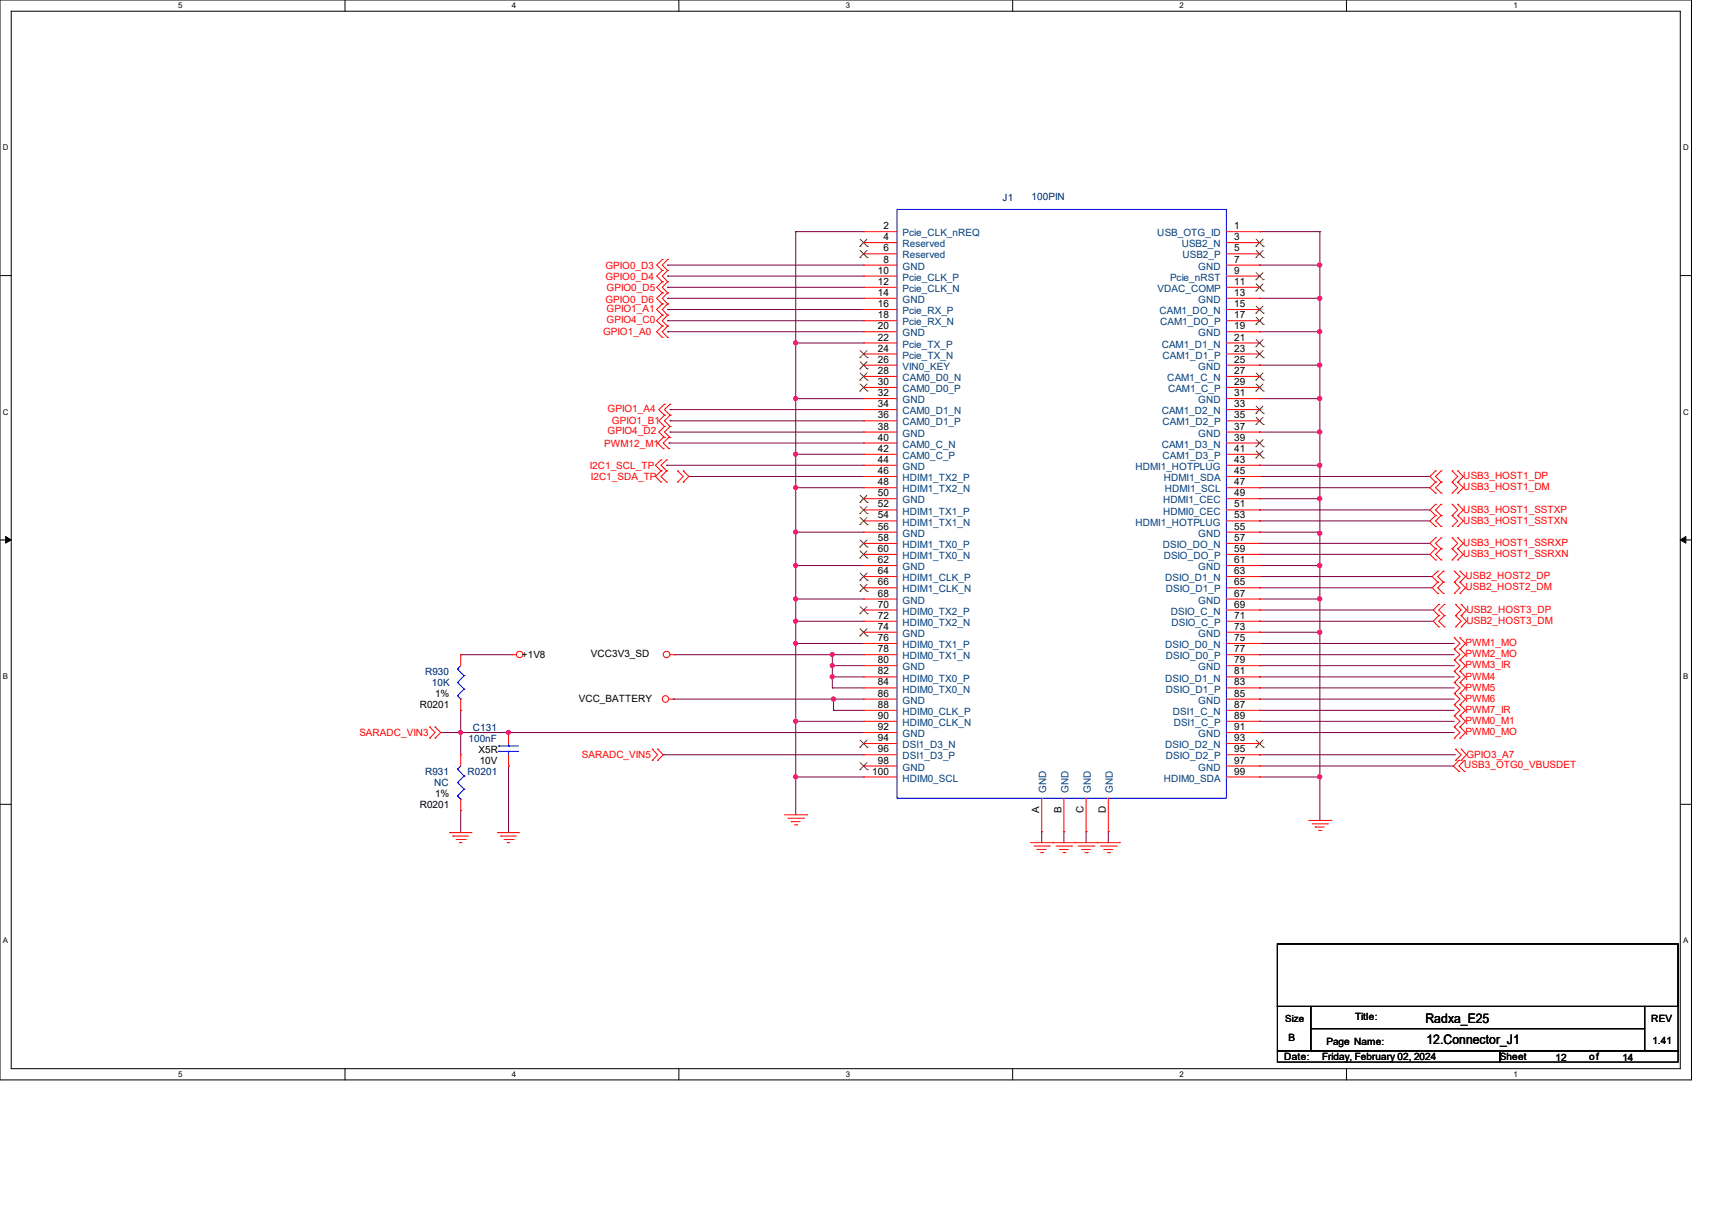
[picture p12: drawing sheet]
<svg xmlns="http://www.w3.org/2000/svg" width="297mm" height="210mm" viewBox="0 0 297 210" stroke-linecap="round" stroke-linejoin="round" font-family="sans-serif">
<path d="M0 0h293.5v187.3h-293.5zM1.9 1.9h289.6v183.4h-289.6z" fill="none" stroke="#000" stroke-width=".17"/>
<g fill="#fff">
<path d="M30.9 .2h.8v1.5h-.8z"/>
<path d="M30.9 185.5h.8v1.6h-.8z"/>
</g>
<path d="M59.9 0v1.9M59.9 185.3v2" fill="none" stroke="#000" stroke-width=".17"/>
<g fill="#fff">
<path d="M88.8 .2h.8v1.5h-.8z"/>
<path d="M88.8 185.5h.8v1.6h-.8z"/>
</g>
<path d="M117.8 0v1.9M117.8 185.3v2" fill="none" stroke="#000" stroke-width=".17"/>
<g fill="#fff">
<path d="M146.7 .2h.8v1.5h-.8z"/>
<path d="M146.7 185.5h.8v1.6h-.8z"/>
</g>
<path d="M175.7 0v1.9M175.7 185.3v2" fill="none" stroke="#000" stroke-width=".17"/>
<g fill="#fff">
<path d="M204.6 .2h.8v1.5h-.8z"/>
<path d="M204.6 185.5h.8v1.6h-.8z"/>
</g>
<path d="M233.6 0v1.9M233.6 185.3v2" fill="none" stroke="#000" stroke-width=".17"/>
<g fill="#fff">
<path d="M262.6 .2h.7v1.5h-.7z"/>
<path d="M262.6 185.5h.7v1.6h-.7z"/>
<path d="M.5 24.8h1v1.6h-1z"/>
<path d="M292 24.8h1v1.6h-1z"/>
<path d="M.5 70.7h1v1.5h-1z"/>
<path d="M292 70.7h1v1.5h-1z"/>
</g>
<path d="M0 47.8h1.9M291.5 47.8h2" fill="none" stroke="#000" stroke-width=".17"/>
<g fill="#fff">
<path d="M.5 116.5h.9v1.6h-.9z"/>
<path d="M292 116.5h.9v1.6h-.9z"/>
</g>
<path d="M0 93.6h1.9M291.5 93.6h2" fill="none" stroke="#000" stroke-width=".17"/>
<path d="M1 93l.9 .6-.9 .6zM291.5 93.6l1-.6v1.2z" fill="#000" stroke="#000" stroke-width=".17"/>
<g fill="#fff">
<path d="M.5 162.4h.9v1.5h-.9z"/>
<path d="M292 162.4h.9v1.5h-.9z"/>
</g>
<path d="M0 139.5h1.9M291.5 139.5h2M221.6 163.7h69.5v10.8h-69.5zM221.6 174.5h5.8v7.7h-5.8zM227.4 174.5h57.9v3.9h-57.9zM227.4 178.4h57.9v3.8h-57.9zM285.3 174.5h5.8v7.7h-5.8zM221.6 182.2h38.6v2h-38.6zM260.2 182.2h30.9v2h-30.9z" fill="none" stroke="#000" stroke-width=".17"/>
<g fill="none" stroke="#7f003f" stroke-width=".17">
<path d="M115.8 47.9h.1M115.8 49.8h.1M115.8 57.5h.1M115.8 55.6h.1M115.8 53.7h.1M115.8 51.7h.1M115.8 46h.1M115.8 47.9h34M115.8 49.8h34M115.8 46h34M115.8 51.7h34M115.8 57.5h34"/>
<path d="M115.8 55.6h34M115.8 53.7h34M138 59.5h.1M138 40.2h.1M138 59.5h11.8M138 40.2h11.8M138 40.2v101.1M218.5 40.2h.1M218.5 46h.1M218.5 51.7h.1M218.5 57.5h.1M218.5 40.2h10.5"/>
<path d="M218.5 46h10.5M218.5 51.7h10.5M218.5 57.5h10.5M229 40.2h.1M229 46h.1M229 51.7h.1M229 57.5h.1M229 40.2v102.1M116 76.8h.1M116 76.8h33.8M116.2 73h.1M116.2 74.9h.1"/>
<path d="M116.2 71h.1M116.2 74.9h33.6M116.2 73h33.6M116.2 71h33.6M138 69.1h.1M138 78.8h.1M138 69.1h11.8M138 78.8h11.8M218.5 63.3h.1M218.5 69.1h.1M218.5 74.9h.1M218.5 69.1h10.5"/>
<path d="M218.5 63.3h10.5M218.5 74.9h10.5M229 63.3h.1M229 69.1h.1M229 74.9h.1M115.7 80.7h.1M115.7 80.7h34.1M119.5 82.6h.1M119.5 82.6h30.3M138 98.1h.1M138 84.6h.1M138 92.3h.1"/>
<path d="M138 84.6h11.8M138 98.1h11.8M138 92.3h11.8M218.5 82.6h.1M218.5 84.6h.1M218.5 88.4h.1M218.5 90.3h.1M218.5 94.2h.1M218.5 96.1h.1M218.5 100h.1M218.5 80.7h.1M218.5 86.5h.1"/>
<path d="M218.5 92.3h.1M218.5 98.1h.1M218.5 82.6h29.6M218.5 84.6h29.6M218.5 88.4h29.6M218.5 90.3h29.6M218.5 94.2h29.6M218.5 96.1h29.6M218.5 100h30M218.5 98.1h10.5M218.5 80.7h10.5M218.5 86.5h10.5"/>
<path d="M218.5 92.3h10.7M229 80.7h.1M229 86.5h.1M229 92.5h.1M229 98.1h.1M229.2 92.3h.1M229.2 92.3v.2h-.2M79.9 113.5h.1M79.9 113.5h8.9M117 113.5h.1M117 113.5h32.8M138 103.9h.1"/>
<path d="M138 107.7h.1M138 111.6h.1M138 107.7h11.8M138 111.6h11.8M138 103.9h11.8M144.4 119.3h.1M144.4 113.5h.1M144.4 115.4h.1M144.4 117.4h.1M144.4 115.4h5.4M144.4 117.4h5.4M144.4 119.3h5.4"/>
<path d="M144.4 113.5v5.8M218.5 105.8h.1M218.5 107.7h.1M218.5 101.9h.1M218.5 111.6h.1M218.5 113.5h.1M218.5 115.4h.1M218.5 117.4h.1M218.5 119.3h.1M218.5 103.9h.1M218.5 109.6h.1M218.5 105.8h30.2"/>
<path d="M218.5 107.7h30.2M218.5 101.9h30M218.5 111.6h33.8M218.5 113.5h33.8M218.5 115.4h33.8M218.5 117.4h33.8M218.5 119.3h33.8M218.5 103.9h10.5M218.5 109.6h10.5M229 103.9h.1M229 109.6h.1M76.5 127h.1"/>
<path d="M76.5 127h73.3M79.9 123.2h.1M79.9 127h.1M79.9 123.2v7.7M88.2 127h.1M88.2 132.8h.1M88.2 132.8v11.6M115.1 130.9h.1M115.1 130.9h34.7M116.8 121.2h.1M116.8 121.2h33M138 134.7h.1"/>
<path d="M138 125.1h.1M138 125.1h11.8M138 134.7h11.8M144.6 123.2h.1M144.6 121.2h.1M144.6 123.2h5.2M144.6 121.2v2M218.5 121.2h.1M218.5 130.9h.1M218.5 125.1h.1M218.5 134.7h.1M218.5 132.8h.1"/>
<path d="M218.5 127h.1M218.5 123.2h.1M218.5 121.2h33.8M218.5 130.9h34M218.5 125.1h33.8M218.5 134.7h10.5M218.5 132.8h33.6M218.5 123.2h33.8M218.5 127h33.8M229 134.7h.1M79.9 140.5h.1M79.9 140.5v3.9"/>
<path d="M180.7 144.2h.1M180.7 144.2v1.9M184.6 144.2h.1M184.6 144.2v1.9M188.4 144.2h.1M188.4 144.2v1.9M192.3 144.2h.1M192.3 144.2v1.9"/>
</g>
<g fill="#f0f" stroke="#f0f" stroke-width=".17">
<circle cx="138" cy="59.5" r=".36"/>
<circle cx="138" cy="103.9" r=".36"/>
<circle cx="138" cy="69.1" r=".36"/>
<circle cx="138" cy="78.8" r=".36"/>
<circle cx="138" cy="84.6" r=".36"/>
<circle cx="138" cy="107.7" r=".36"/>
<circle cx="228.9" cy="46" r=".37"/>
<circle cx="228.9" cy="51.7" r=".37"/>
<circle cx="228.9" cy="57.5" r=".37"/>
<circle cx="228.9" cy="63.3" r=".37"/>
<circle cx="228.9" cy="69.1" r=".37"/>
<circle cx="228.9" cy="74.9" r=".37"/>
<circle cx="228.9" cy="80.7" r=".37"/>
<circle cx="228.9" cy="86.5" r=".37"/>
<circle cx="228.9" cy="98.1" r=".37"/>
<circle cx="228.9" cy="92.5" r=".37"/>
<circle cx="228.9" cy="103.9" r=".37"/>
<circle cx="228.9" cy="134.7" r=".37"/>
<circle cx="138" cy="98.1" r=".36"/>
<circle cx="138" cy="92.3" r=".36"/>
<circle cx="138" cy="111.6" r=".36"/>
<circle cx="144.4" cy="113.5" r=".36"/>
<circle cx="144.4" cy="115.4" r=".36"/>
<circle cx="144.4" cy="117.4" r=".36"/>
<circle cx="138" cy="134.7" r=".36"/>
<circle cx="228.9" cy="109.6" r=".37"/>
<circle cx="144.6" cy="121.2" r=".36"/>
<circle cx="79.9" cy="127" r=".36"/>
<circle cx="138" cy="125.1" r=".36"/>
<circle cx="88.2" cy="127" r=".36"/>
</g>
<g fill="none" stroke="#f00" stroke-width=".17">
<path d="M114.9 46.9h.1M114.9 48.9h.1M114.9 50.8h.1M114.9 52.7h.1M114.9 56.6h.1M114.9 58.5h.1M114.9 54.7h.1M114.9 45h.1M114.9 46.9l-1 1 1 1M114.9 48.9l-1 .9 1 1M114.9 50.8l-1 .9 1 1M114.9 56.6l-1 .9 1 1"/>
<path d="M114.9 52.7l-1 1 1 1M114.9 45l-1 1 1 .9M114.9 54.7l-1 .9 1 1M115.8 46.9h.1M115.8 48.9h.1M115.8 50.8h.1M115.8 52.7h.1M115.8 56.6h.1M115.8 58.5h.1M115.8 54.7h.1M115.8 45h.1M115.8 46.9l-.9 1 .9 1"/>
<path d="M115.8 48.9l-.9 .9 .9 1M115.8 50.8l-.9 .9 .9 1M115.8 56.6l-.9 .9 .9 1M115.8 52.7l-.9 1 .9 1M115.8 45l-.9 1 .9 .9M115.8 54.7l-.9 .9 .9 1M149.8 42.1h.1M149.8 44h.1M149.8 46h.1M149.8 47.9h.1M149.8 49.8h.1M149.8 51.7h.1"/>
<path d="M149.8 53.7h.1M149.8 55.6h.1M149.8 57.5h.1M149.8 59.5h.1M149.8 40.2h.1M149.8 42.1h5.8M149.8 40.2h5.8M149.8 44h5.8M149.8 46h5.8M149.8 47.9h5.8M149.8 49.8h5.8M149.8 51.7h5.8"/>
<path d="M149.8 53.7h5.8M149.8 55.6h5.8M149.8 57.5h5.8M149.8 59.5h5.8M212.8 42.1h5.7M212.8 40.2h5.7M212.8 44h5.7M212.8 46h5.7M212.8 47.9h5.7M212.8 49.8h5.7M212.8 51.7h5.7M212.8 53.7h5.7"/>
<path d="M212.8 55.6h5.7M212.8 57.5h5.7M212.8 59.5h5.7M218.5 40.2h.1M218.5 42.1h.1M218.5 44h.1M218.5 46h.1M218.5 47.9h.1M218.5 49.8h.1M218.5 51.7h.1M218.5 53.7h.1M218.5 57.5h.1"/>
<path d="M218.5 59.5h.1M218.5 55.6h.1M114.7 79.8h.1M114.7 79.8l-1 .9 1 1M115.1 77.8h.1M115.1 75.9h.1M115.1 75.9l-1 .9 1 1M115.3 72h.1M115.3 74h.1M115.3 70.1h.1M115.3 75.9h.1M115.3 72l-1 1 1 1"/>
<path d="M115.3 70.1l-1 .9 1 1M115.3 74l-1 .9 1 1M115.7 79.8h.1M115.7 79.8l-1 .9 1 1M116 77.8h.1M116 75.9h.1M116 75.9l-.9 .9 .9 1M116.2 72h.1M116.2 74h.1M116.2 70.1h.1M116.2 75.9h.1M116.2 72l-.9 1 .9 1"/>
<path d="M116.2 70.1l-.9 .9 .9 1M116.2 74l-.9 .9 .9 1M149.8 61.4h.1M149.8 63.3h.1M149.8 65.3h.1M149.8 67.2h.1M149.8 69.1h.1M149.8 71h.1M149.8 73h.1M149.8 74.9h.1M149.8 76.8h.1M149.8 78.8h.1"/>
<path d="M149.8 61.4h5.8M149.8 63.3h5.8M149.8 65.3h5.8M149.8 67.2h5.8M149.8 69.1h5.8M149.8 71h5.8M149.8 73h5.8M149.8 74.9h5.8M149.8 76.8h5.8M149.8 78.8h5.8M212.8 61.4h5.7M212.8 63.3h5.7"/>
<path d="M212.8 65.3h5.7M212.8 67.2h5.7M212.8 69.1h5.7M212.8 71h5.7M212.8 73h5.7M212.8 74.9h5.7M212.8 76.8h5.7M212.8 78.8h5.7M218.5 61.4h.1M218.5 63.3h.1M218.5 65.3h.1M218.5 67.2h.1"/>
<path d="M218.5 69.1h.1M218.5 71h.1M218.5 73h.1M218.5 74.9h.1M218.5 76.8h.1M218.5 78.8h.1M114.7 81.7h.1M114.7 83.6h.1M114.7 81.7l-1 .9 1 1M115.7 81.7h.1M115.7 83.6h.1M115.7 81.7l-1 .9 1 1"/>
<path d="M117.6 83.6h.1M117.6 81.7h.1M117.6 81.7l.9 .9-.9 1M118.5 81.7h.1M118.5 83.6h.1M118.5 81.7l1 .9-1 1M149.8 80.7h.1M149.8 82.6h.1M149.8 84.6h.1M149.8 86.5h.1M149.8 88.4h.1M149.8 90.3h.1"/>
<path d="M149.8 92.3h.1M149.8 94.2h.1M149.8 96.1h.1M149.8 98.1h.1M149.8 100h.1M149.8 80.7h5.8M149.8 82.6h5.8M149.8 84.6h5.8M149.8 86.5h5.8M149.8 88.4h5.8M149.8 90.3h5.8M149.8 92.3h5.8"/>
<path d="M149.8 94.2h5.8M149.8 96.1h5.8M149.8 98.1h5.8M149.8 100h5.8M212.8 80.7h5.7M212.8 82.6h5.7M212.8 84.6h5.7M212.8 86.5h5.7M212.8 88.4h5.7M212.8 90.3h5.7M212.8 92.3h5.7M212.8 94.2h5.7"/>
<path d="M212.8 96.1h5.7M212.8 98.1h5.7M212.8 100h5.7M218.5 80.7h.1M218.5 82.6h.1M218.5 84.6h.1M218.5 86.5h.1M218.5 88.4h.1M218.5 90.3h.1M218.5 92.3h.1M218.5 94.2h.1M218.5 96.1h.1"/>
<path d="M218.5 98.1h.1M218.5 100h.1M249 81.7h.1M249 83.6h.1M249 85.5h.1M249 87.5h.1M249 89.4h.1M249 91.3h.1M249 93.3h.1M249 95.2h.1M249 97.1h.1M249 81.7l-.9 .9 .9 1"/>
<path d="M249 87.5l-.9 .9 .9 1M249 83.6l-.9 1 .9 .9M249 93.3l-.9 .9 .9 1M249 89.4l-.9 .9 .9 1M249 95.2l-.9 .9 .9 1M249.4 99.1h.1M249.4 99.1l-.9 .9 .9 1M250 83.6h.1M250 81.7h.1M250 85.5h.1M250 89.4h.1M250 87.5h.1"/>
<path d="M250 91.3h.1M250 95.2h.1M250 93.3h.1M250 97.1h.1M250 81.7l-1 .9 1 1M250 83.6l-1 1 1 .9M250 87.5l-1 .9 1 1M250 89.4l-1 .9 1 1M250 93.3l-1 .9 1 1M250 95.2l-1 .9 1 1M250.4 99.1h.1M250.4 99.1l-1 .9 1 1"/>
<path d="M251.9 83.6h.1M251.9 81.7h.1M251.9 85.5h.1M251.9 89.4h.1M251.9 87.5h.1M251.9 91.3h.1M251.9 95.2h.1M251.9 93.3h.1M251.9 97.1h.1M251.9 81.7l1 .9-1 1M251.9 83.6l1 1-1 .9M251.9 87.5l1 .9-1 1"/>
<path d="M251.9 89.4l1 .9-1 1M251.9 93.3l1 .9-1 1M251.9 95.2l1 .9-1 1M252.3 99.1h.1M252.3 99.1l1 .9-1 1M252.9 83.6h.1M252.9 81.7h.1M252.9 85.5h.1M252.9 89.4h.1M252.9 87.5h.1M252.9 91.3h.1M252.9 95.2h.1"/>
<path d="M252.9 93.3h.1M252.9 97.1h.1M252.9 81.7l1 .9-1 1M252.9 83.6l1 1-1 .9M252.9 93.3l1 .9-1 1M252.9 87.5l1 .9-1 1M252.9 95.2l1 .9-1 1M252.9 89.4l1 .9-1 1M253.3 99.1h.1M253.3 99.1l1 .9-1 1M79.9 113.5h.1M79.9 113.5v1.9"/>
<path d="M88.8 113.5h.1M88.8 113.5h.8M116.2 113.5h.8M117 113.5h.1M149.8 101.9h.1M149.8 103.9h.1M149.8 105.8h.1M149.8 107.7h.1M149.8 109.6h.1M149.8 111.6h.1M149.8 113.5h.1M149.8 115.4h.1"/>
<path d="M149.8 117.4h.1M149.8 119.3h.1M149.8 113.5h5.8M149.8 101.9h5.8M149.8 103.9h5.8M149.8 105.8h5.8M149.8 107.7h5.8M149.8 109.6h5.8M149.8 111.6h5.8M149.8 115.4h5.8M149.8 117.4h5.8M149.8 119.3h5.8"/>
<path d="M212.8 113.5h5.7M212.8 101.9h5.7M212.8 103.9h5.7M212.8 105.8h5.7M212.8 107.7h5.7M212.8 109.6h5.7M212.8 111.6h5.7M212.8 115.4h5.7M212.8 117.4h5.7M212.8 119.3h5.7M218.5 101.9h.1M218.5 103.9h.1"/>
<path d="M218.5 105.8h.1M218.5 107.7h.1M218.5 109.6h.1M218.5 111.6h.1M218.5 113.5h.1M218.5 115.4h.1M218.5 117.4h.1M218.5 119.3h.1M249.4 101h.1M249.4 102.9h.1M249.4 101l-.9 .9 .9 1M249.6 104.8h.1"/>
<path d="M249.6 106.8h.1M249.6 108.7h.1M249.6 104.8l-.9 1 .9 1M249.6 106.8l-.9 .9 .9 1M250.4 101h.1M250.4 102.9h.1M250.4 101l-1 .9 1 1M250.6 106.8h.1M250.6 104.8h.1M250.6 108.7h.1M250.6 104.8l-1 1 1 1M250.6 106.8l-1 .9 1 1"/>
<path d="M252.3 101h.1M252.3 102.9h.1M252.3 118.4h.1M252.3 116.4h.1M252.3 114.5h.1M252.3 112.6h.1M252.3 110.6h.1M252.3 101l1 .9-1 1M252.3 116.4l1 1-1 1M252.3 118.4l1 .9-1 1M252.3 114.5l1 .9-1 1M252.3 112.6l1 .9-1 1"/>
<path d="M252.3 110.6l1 1-1 1M252.5 106.8h.1M252.5 104.8h.1M252.5 108.7h.1M252.5 104.8l1 1-1 1M252.5 106.8l1 .9-1 1M253.3 101h.1M253.3 102.9h.1M253.3 118.4h.1M253.3 116.4h.1M253.3 114.5h.1M253.3 112.6h.1"/>
<path d="M253.3 110.6h.1M253.3 101l1 .9-1 1M253.3 116.4l1 1-1 1M253.3 118.4l1 .9-1 1M253.3 114.5l1 .9-1 1M253.3 112.6l1 .9-1 1M253.3 110.6l1 1-1 1M253.5 106.8h.1M253.5 104.8h.1M253.5 108.7h.1M253.5 104.8l.9 1-.9 1M253.5 106.8l.9 .9-.9 1"/>
<path d="M74.5 128h.1M74.5 126.1h.1M74.5 126.1l1 .9-1 1M75.5 126.1h.1M75.5 128h.1M75.5 126.1l1 .9-1 1M79.9 130.9h.1M79.9 123.2h.1M79.9 121.2v2M79.9 130.9v1.9M79.9 138.6v1.9M88.2 127h.1"/>
<path d="M88.2 132.8h.1M88.2 127v1.9M88.2 130.9v1.9M113.2 131.9h.1M113.2 129.9h.1M113.2 129.9l.9 1-.9 1M114.1 129.9h.1M114.1 131.9h.1M114.1 129.9l1 1-1 1M116 121.2h.8M116.8 121.2h.1M149.8 134.7h.1"/>
<path d="M149.8 121.2h.1M149.8 123.2h.1M149.8 125.1h.1M149.8 127h.1M149.8 128.9h.1M149.8 130.9h.1M149.8 132.8h.1M149.8 121.2h5.8M149.8 134.7h5.8M149.8 123.2h5.8M149.8 125.1h5.8M149.8 127h5.8"/>
<path d="M149.8 128.9h5.8M149.8 130.9h5.8M149.8 132.8h5.8M180.7 138.4v5.8M184.6 138.4v5.8M188.4 138.4v5.8M192.3 138.4v5.8M212.8 121.2h5.7M212.8 134.7h5.7M212.8 123.2h5.7M212.8 125.1h5.7M212.8 127h5.7"/>
<path d="M212.8 128.9h5.7M212.8 130.9h5.7M212.8 132.8h5.7M218.5 121.2h.1M218.5 123.2h.1M218.5 125.1h.1M218.5 127h.1M218.5 128.9h.1M218.5 130.9h.1M218.5 132.8h.1M218.5 134.7h.1M252.3 126.1h.1"/>
<path d="M252.3 128h.1M252.3 124.1h.1M252.3 120.3h.1M252.3 122.2h.1M252.3 126.1l1 .9-1 1M252.3 124.1l1 1-1 1M252.3 120.3l1 .9-1 1M252.3 122.2l1 1-1 .9M252.5 131.9h.1M252.5 129.9h.1M252.5 129.9l1 1-1 1M253.1 131.9h.1"/>
<path d="M253.1 133.8h.1M253.1 131.9l-1 .9 1 1M253.3 126.1h.1M253.3 128h.1M253.3 124.1h.1M253.3 120.3h.1M253.3 122.2h.1M253.3 126.1l1 .9-1 1M253.3 124.1l1 1-1 1M253.3 120.3l1 .9-1 1M253.3 122.2l1 1-1 .9M253.5 131.9h.1"/>
<path d="M253.5 129.9h.1M253.5 129.9l.9 1-.9 1M254 133.8h.1M254 131.9h.1M254 131.9l-.9 .9 .9 1M78 144.4h.1M78 144.4h3.9M78.6 145h.1M78.6 145h2.7M79.2 145.6h1.5M79.8 146.1h.1M79.8 146.1h.3"/>
<path d="M79.9 140.5h.1M80.7 145.6h.1M86.3 144.4h.1M86.3 144.4h3.9M86.9 145h.1M86.9 145h2.7M87.5 145.6h1.5M88.1 146.1h.1M88.1 146.1h.3M89 145.6h.1M136.1 141.3h3.9M136.7 141.9h2.7"/>
<path d="M137.3 142.5h.1M137.3 142.5h1.5M137.8 143h.4M138.2 143h.1M139.4 141.9h.1M140 141.3h.1M178.8 146.1h15.4M179.4 146.7h2.6M179.9 147.3h.1M179.9 147.3h1.6M180.5 147.9h.4M180.7 144.2h.1"/>
<path d="M180.9 147.9h.1M182 146.7h.1M182.6 146.1h.1M183.2 146.7h2.7M183.8 147.3h.1M183.8 147.3h1.5M184.4 147.9h.3M184.6 144.2h.1M184.7 147.9h.1M185.9 146.7h.1M186.5 146.1h.1M187.1 146.7h2.7"/>
<path d="M187.7 147.3h.1M187.7 147.3h1.5M188.2 147.9h.4M188.4 144.2h.1M188.6 147.9h.1M189.8 146.7h.1M190.4 146.1h.1M190.9 146.7h2.7M191.5 147.3h.1M191.5 147.3h1.5M192.1 147.9h.4M192.3 144.2h.1"/>
<path d="M192.5 147.9h.1M193.6 146.7h.1M194.2 146.1h.1M227 142.3h3.9M227.6 142.9h2.7M228.2 143.4h.1M228.2 143.4h1.5M228.8 144h.4M229.2 144h.1M230.3 142.9h.1M230.9 142.3h.1"/>
<circle cx="90.2" cy="113.5" r=".56"/>
<circle cx="115.6" cy="113.5" r=".56"/>
<circle cx="115.4" cy="121.2" r=".56"/>
</g>
<g fill="none" stroke="#00f" stroke-width=".17">
<path d="M155.6 36.3h57.2v102.1h-57.2zM79.4 116h.1M79.4 118.4h.1M79.4 116l1.1 1.2M79.4 118.4l1.1 1.1M79.9 115.4l-.5 .6M80.5 117.2h.1M80.5 119.5h.1M80.5 117.2l-1.1 1.2M80.5 119.5l-1.1 1.2M79.4 133.4h.1M79.4 135.7h.1"/>
<path d="M79.4 138h.1M79.4 120.7h.1M79.4 133.4l1.1 1.2M79.4 135.7l1.1 1.2M79.4 138l.5 .6M79.4 120.7l.5 .5M79.9 138.6h.1M79.9 121.2h.1M79.9 132.8l-.5 .6M80.5 134.6h.1M80.5 136.9h.1M80.5 134.6l-1.1 1.1"/>
<path d="M80.5 136.9l-1.1 1.1M86.5 130.3h.1M86.5 129.4h.1M86.5 130.3h3.5M86.5 129.4h3.5M88.2 129.4h.1M88.2 130.3h.1M88.2 128.9v.5M88.2 130.3v.6"/>
</g>
<g fill="none" stroke="#7f3f00" stroke-width=".17">
<path d="M149.2 42.7h.1M149.2 44.7h.1M149.2 41.5l1.3 1.2M149.2 43.4l1.3 1.3M150.4 41.5l-1.2 1.2M150.4 43.4l-1.2 1.3M150.5 42.7h.1M150.5 44.7h.1M217.9 42.7h.1M217.9 44.7h.1M217.9 48.5h.1M217.9 50.5h.1"/>
<path d="M217.9 54.3h.1M217.9 56.3h.1M217.9 41.5l1.3 1.2M217.9 43.4l1.3 1.3M217.9 47.3l1.3 1.2M217.9 49.2l1.3 1.3M217.9 53.1l1.3 1.2M217.9 58.9l1.3 1.2M217.9 55l1.3 1.3M219.1 41.5l-1.2 1.2M219.1 43.4l-1.2 1.3M219.1 47.3l-1.2 1.2"/>
<path d="M219.1 49.2l-1.2 1.3M219.1 53.1l-1.2 1.2M219.1 58.9l-1.2 1.2M219.1 55l-1.2 1.3M219.2 42.7h.1M219.2 44.7h.1M219.2 48.5h.1M219.2 50.5h.1M219.2 54.3h.1M219.2 56.3h.1M149.2 62h.1M149.2 64h.1"/>
<path d="M149.2 65.9h.1M149.2 67.8h.1M149.2 60.8l1.3 1.2M149.2 62.7l1.3 1.3M149.2 64.7l1.3 1.2M149.2 66.6l1.3 1.2M150.4 60.8l-1.2 1.2M150.4 62.7l-1.2 1.3M150.4 64.7l-1.2 1.2M150.4 66.6l-1.2 1.2M150.5 62h.1M150.5 64h.1"/>
<path d="M150.5 65.9h.1M150.5 67.8h.1M217.9 60.1h.1M217.9 62h.1M217.9 65.9h.1M217.9 67.8h.1M217.9 71.7h.1M217.9 73.6h.1M217.9 77.5h.1M217.9 79.4h.1M217.9 60.8l1.3 1.2M217.9 64.7l1.3 1.2"/>
<path d="M217.9 66.6l1.3 1.2M217.9 70.4l1.3 1.3M217.9 72.4l1.3 1.2M217.9 76.2l1.3 1.3M217.9 78.2l1.3 1.2M219.1 60.8l-1.2 1.2M219.1 64.7l-1.2 1.2M219.1 66.6l-1.2 1.2M219.1 70.4l-1.2 1.3M219.1 72.4l-1.2 1.2M219.1 76.2l-1.2 1.3M219.1 78.2l-1.2 1.2"/>
<path d="M219.2 60.1h.1M219.2 62h.1M219.2 65.9h.1M219.2 67.8h.1M219.2 71.7h.1M219.2 73.6h.1M219.2 77.5h.1M219.2 79.4h.1M149.2 87.1h.1M149.2 89.1h.1M149.2 91h.1M149.2 94.9h.1"/>
<path d="M149.2 96.8h.1M149.2 85.9l1.3 1.2M149.2 87.8l1.3 1.3M149.2 89.7l1.3 1.3M149.2 93.6l1.3 1.3M149.2 95.5l1.3 1.3M149.2 99.4l1.3 1.2M150.4 85.9l-1.2 1.2M150.4 87.8l-1.2 1.3M150.4 89.7l-1.2 1.3M150.4 93.6l-1.2 1.3M150.4 95.5l-1.2 1.3"/>
<path d="M150.4 99.4l-1.2 1.2M150.5 87.1h.1M150.5 89.1h.1M150.5 91h.1M150.5 94.9h.1M150.5 96.8h.1M149.2 100.6h.1M149.2 102.6h.1M149.2 106.4h.1M149.2 110.3h.1M149.2 101.3l1.3 1.3M149.2 105.2l1.3 1.2"/>
<path d="M149.2 109.1l1.3 1.2M150.4 101.3l-1.2 1.3M150.4 105.2l-1.2 1.2M150.4 109.1l-1.2 1.2M150.5 100.6h.1M150.5 102.6h.1M150.5 106.4h.1M150.5 110.3h.1M149.2 129.6h.1M149.2 133.5h.1M149.2 128.4l1.3 1.2M149.2 132.2l1.3 1.3"/>
<path d="M150.4 128.4l-1.2 1.2M150.4 132.2l-1.2 1.3M150.5 129.6h.1M150.5 133.5h.1M217.9 129.6h.1M217.9 128.4l1.3 1.2M219.1 128.4l-1.2 1.2M219.2 129.6h.1"/>
</g>
<g font-size="2.3">
<text x="247.3" y="177.4">Radxa_E25</text>
<text x="247.5" y="181.1">12.Connector_J1</text>
</g>
<g font-size="1.7" fill="#00007f">
<text x="173.9" y="34.8">J1</text>
<text x="179" y="34.6">100PIN</text>
<text x="73.7" y="117">R930</text>
<text x="74.9" y="119">10K</text>
<text x="81.3" y="128.6">100nF</text>
<text x="82" y="126.7">C131</text>
<text x="73.7" y="134.4">R931</text>
<text x="75.3" y="136.4">NC</text>
<text x="81.1" y="134.4">R0201</text>
</g>
<g font-size="1.7">
<text x="153.3" y="41.7">4</text>
<text x="153.3" y="39.7">2</text>
<text x="214.1" y="39.7">1</text>
<text x="214.1" y="41.7">3</text>
<text x="152.3" y="47.5">10</text>
<text x="153.3" y="43.6">6</text>
<text x="153.3" y="45.5">8</text>
<text x="214.1" y="43.6">5</text>
<text x="214.1" y="45.5">7</text>
<text x="214.1" y="47.5">9</text>
<text x="152.3" y="49.4">12</text>
<text x="152.3" y="51.3">14</text>
<text x="152.3" y="53.3">16</text>
<text x="214.1" y="49.4">11</text>
<text x="214.1" y="51.3">13</text>
<text x="214.1" y="53.3">15</text>
<text x="152.3" y="55.2">18</text>
<text x="152.3" y="57.1">20</text>
<text x="152.3" y="59.1">22</text>
<text x="214.1" y="57.1">19</text>
<text x="214.1" y="59.1">21</text>
<text x="214.1" y="55.2">17</text>
<text x="152.3" y="61">24</text>
<text x="152.3" y="62.9">26</text>
<text x="152.3" y="64.9">28</text>
<text x="214.1" y="61">23</text>
<text x="214.1" y="62.9">25</text>
<text x="214.1" y="64.9">27</text>
<text x="152.3" y="66.8">30</text>
<text x="152.3" y="68.7">32</text>
<text x="152.3" y="70.6">34</text>
<text x="214.1" y="66.8">29</text>
<text x="214.1" y="68.7">31</text>
<text x="214.1" y="70.6">33</text>
<text x="152.3" y="72.6">36</text>
<text x="152.3" y="74.5">38</text>
<text x="152.3" y="76.4">40</text>
<text x="214.1" y="72.6">35</text>
<text x="214.1" y="74.5">37</text>
<text x="214.1" y="76.4">39</text>
<text x="152.3" y="78.4">42</text>
<text x="152.3" y="80.3">44</text>
<text x="152.3" y="82.2">46</text>
<text x="214.1" y="78.4">41</text>
<text x="214.1" y="80.3">43</text>
<text x="214.1" y="82.2">45</text>
<text x="152.3" y="84.2">48</text>
<text x="152.3" y="86.1">50</text>
<text x="152.3" y="88">52</text>
<text x="152.3" y="89.9">54</text>
<text x="214.1" y="84.2">47</text>
<text x="214.1" y="86.1">49</text>
<text x="214.1" y="88">51</text>
<text x="214.1" y="89.9">53</text>
<text x="152.3" y="91.9">56</text>
<text x="152.3" y="93.8">58</text>
<text x="152.3" y="95.7">60</text>
<text x="214.1" y="91.9">55</text>
<text x="214.1" y="93.8">57</text>
<text x="214.1" y="95.7">59</text>
<text x="152.3" y="97.7">62</text>
<text x="152.3" y="99.6">64</text>
<text x="152.3" y="101.5">66</text>
<text x="214.1" y="97.7">61</text>
<text x="214.1" y="99.6">63</text>
<text x="214.1" y="101.5">65</text>
<text x="152.3" y="103.5">68</text>
<text x="152.3" y="105.4">70</text>
<text x="152.3" y="107.3">72</text>
<text x="214.1" y="103.5">67</text>
<text x="214.1" y="105.4">69</text>
<text x="214.1" y="107.3">71</text>
<text x="102.5" y="114">VCC3V3_SD</text>
<text x="152.3" y="109.2">74</text>
<text x="152.3" y="111.2">76</text>
<text x="152.3" y="113.1">78</text>
<text x="214.1" y="109.2">73</text>
<text x="214.1" y="111.2">75</text>
<text x="214.1" y="113.1">77</text>
<text x="90.5" y="114.2">+1V8</text>
<text x="152.3" y="115">80</text>
<text x="152.3" y="117">82</text>
<text x="152.3" y="118.9">84</text>
<text x="214.1" y="115">79</text>
<text x="214.1" y="117">81</text>
<text x="214.1" y="118.9">83</text>
<text x="72.8" y="122.8">R0201</text>
<text x="75.5" y="120.9">1%</text>
<text x="100.4" y="121.7">VCC_BATTERY</text>
<text x="152.3" y="120.8">86</text>
<text x="152.3" y="122.8">88</text>
<text x="152.3" y="124.7">90</text>
<text x="214.1" y="120.8">85</text>
<text x="214.1" y="122.8">87</text>
<text x="214.1" y="124.7">89</text>
<text x="83" y="130.6">X5R</text>
<text x="152.3" y="126.6">92</text>
<text x="152.3" y="128.5">94</text>
<text x="152.3" y="130.5">96</text>
<text x="214.1" y="126.6">91</text>
<text x="214.1" y="128.5">93</text>
<text x="214.1" y="130.5">95</text>
<text x="83.2" y="132.5">10V</text>
<text x="151.3" y="134.3">100</text>
<text x="152.3" y="132.4">98</text>
<text x="214.1" y="132.4">97</text>
<text x="214.1" y="134.3">99</text>
<text x="72.8" y="140.2">R0201</text>
<text x="75.5" y="138.3">1%</text>
<text x="180.3" y="140.9" transform="rotate(-90 180.3 140.9)">A</text>
<text x="184.1" y="140.9" transform="rotate(-90 184.1 140.9)">B</text>
<text x="188" y="141" transform="rotate(-90 188 141)">C</text>
<text x="191.8" y="141" transform="rotate(-90 191.8 141)">D</text>
<text x="223" y="177.2">Size</text>
<text x="235.1" y="176.9">Title:</text>
<text x="286.5" y="177.3">REV</text>
<text x="222.8" y="183.9">Date:</text>
<text x="223.6" y="180.6">B</text>
<text x="229.4" y="183.8">Friday, February 02, 2024</text>
<text x="230.1" y="181.1">Page Name:</text>
<text x="260.2" y="183.9">Sheet</text>
<text x="269.9" y="184.1">12</text>
<text x="275.7" y="183.9">of</text>
<text x="281.5" y="184.1">14</text>
<text x="286.7" y="181.1">1.41</text>
</g>
<g font-size="1.7" fill="#003f7f">
<text x="156.6" y="41">Pcie_CLK_nREQ</text>
<text x="200.8" y="41">USB_OTG_ID</text>
<text x="156.6" y="42.9">Reserved</text>
<text x="156.6" y="44.8">Reserved</text>
<text x="156.6" y="46.8">GND</text>
<text x="205" y="42.9">USB2_N</text>
<text x="205.1" y="44.8">USB2_P</text>
<text x="207.9" y="46.8">GND</text>
<text x="156.6" y="48.7">Pcie_CLK_P</text>
<text x="156.6" y="50.6">Pcie_CLK_N</text>
<text x="156.6" y="52.5">GND</text>
<text x="200.8" y="50.6">VDAC_COMP</text>
<text x="203" y="48.7">Pcie_nRST</text>
<text x="207.9" y="52.5">GND</text>
<text x="156.6" y="54.5">Pcie_RX_P</text>
<text x="156.6" y="56.4">Pcie_RX_N</text>
<text x="156.6" y="58.3">GND</text>
<text x="201.2" y="54.5">CAM1_DO_N</text>
<text x="201.3" y="56.4">CAM1_DO_P</text>
<text x="207.9" y="58.3">GND</text>
<text x="156.6" y="60.3">Pcie_TX_P</text>
<text x="156.6" y="62.2">Pcie_TX_N</text>
<text x="156.6" y="64.1">VIN0_KEY</text>
<text x="201.5" y="60.3">CAM1_D1_N</text>
<text x="201.7" y="62.2">CAM1_D1_P</text>
<text x="207.9" y="64.1">GND</text>
<text x="156.6" y="66.1">CAM0_D0_N</text>
<text x="156.6" y="68">CAM0_D0_P</text>
<text x="156.6" y="69.9">GND</text>
<text x="156.6" y="71.8">CAM0_D1_N</text>
<text x="201.5" y="71.8">CAM1_D2_N</text>
<text x="202.5" y="66.1">CAM1_C_N</text>
<text x="202.6" y="68">CAM1_C_P</text>
<text x="207.9" y="69.9">GND</text>
<text x="156.6" y="73.8">CAM0_D1_P</text>
<text x="156.6" y="75.7">GND</text>
<text x="156.6" y="77.6">CAM0_C_N</text>
<text x="201.5" y="77.6">CAM1_D3_N</text>
<text x="201.7" y="73.8">CAM1_D2_P</text>
<text x="207.9" y="75.7">GND</text>
<text x="156.6" y="79.6">CAM0_C_P</text>
<text x="156.6" y="81.5">GND</text>
<text x="156.6" y="83.4">HDIM1_TX2_P</text>
<text x="197" y="81.5">HDMI1_HOTPLUG</text>
<text x="201.7" y="79.6">CAM1_D3_P</text>
<text x="201.9" y="83.4">HDMI1_SDA</text>
<text x="156.6" y="85.4">HDIM1_TX2_N</text>
<text x="156.6" y="87.3">GND</text>
<text x="156.6" y="89.2">HDIM1_TX1_P</text>
<text x="201.8" y="87.3">HDMI1_CEC</text>
<text x="201.8" y="89.2">HDMI0_CEC</text>
<text x="202.1" y="85.4">HDMI1_SCL</text>
<text x="156.6" y="91.1">HDIM1_TX1_N</text>
<text x="156.6" y="93.1">GND</text>
<text x="156.6" y="95">HDIM1_TX0_P</text>
<text x="197" y="91.1">HDMI1_HOTPLUG</text>
<text x="201.8" y="95">DSIO_DO_N</text>
<text x="207.9" y="93.1">GND</text>
<text x="156.6" y="96.9">HDIM1_TX0_N</text>
<text x="156.6" y="98.9">GND</text>
<text x="156.6" y="100.8">HDIM1_CLK_P</text>
<text x="201.9" y="96.9">DSIO_DO_P</text>
<text x="202.1" y="100.8">DSIO_D1_N</text>
<text x="207.9" y="98.9">GND</text>
<text x="156.6" y="102.7">HDIM1_CLK_N</text>
<text x="156.6" y="104.7">GND</text>
<text x="156.6" y="106.6">HDIM0_TX2_P</text>
<text x="202.3" y="102.7">DSIO_D1_P</text>
<text x="203.1" y="106.6">DSIO_C_N</text>
<text x="207.9" y="104.7">GND</text>
<text x="156.6" y="108.5">HDIM0_TX2_N</text>
<text x="156.6" y="110.4">GND</text>
<text x="156.6" y="112.4">HDIM0_TX1_P</text>
<text x="202.1" y="112.4">DSIO_D0_N</text>
<text x="203.2" y="108.5">DSIO_C_P</text>
<text x="207.9" y="110.4">GND</text>
<text x="156.6" y="114.3">HDIM0_TX1_N</text>
<text x="156.6" y="116.2">GND</text>
<text x="156.6" y="118.2">HDIM0_TX0_P</text>
<text x="202.1" y="118.2">DSIO_D1_N</text>
<text x="202.3" y="114.3">DSIO_D0_P</text>
<text x="207.9" y="116.2">GND</text>
<text x="156.6" y="120.1">HDIM0_TX0_N</text>
<text x="156.6" y="122">GND</text>
<text x="156.6" y="124">HDIM0_CLK_P</text>
<text x="156.6" y="125.9">HDIM0_CLK_N</text>
<text x="202.3" y="120.1">DSIO_D1_P</text>
<text x="203.5" y="124">DSI1_C_N</text>
<text x="203.6" y="125.9">DSI1_C_P</text>
<text x="207.9" y="122">GND</text>
<text x="156.6" y="127.8">GND</text>
<text x="156.6" y="129.7">DSI1_D3_N</text>
<text x="156.6" y="131.7">DSI1_D3_P</text>
<text x="202.1" y="129.7">DSIO_D2_N</text>
<text x="202.3" y="131.7">DSIO_D2_P</text>
<text x="207.9" y="127.8">GND</text>
<text x="156.6" y="135.5">HDIM0_SCL</text>
<text x="156.6" y="133.6">GND</text>
<text x="181.5" y="137.5" transform="rotate(-90 181.5 137.5)">GND</text>
<text x="185.4" y="137.5" transform="rotate(-90 185.4 137.5)">GND</text>
<text x="189.2" y="137.5" transform="rotate(-90 189.2 137.5)">GND</text>
<text x="193.1" y="137.5" transform="rotate(-90 193.1 137.5)">GND</text>
<text x="201.9" y="135.5">HDIM0_SDA</text>
<text x="207.9" y="133.6">GND</text>
</g>
<g font-size="1.7" fill="#f00">
<text x="105" y="46.6">GPIO0_D3</text>
<text x="105" y="48.5">GPIO0_D4</text>
<text x="105" y="52.6">GPIO0_D6</text>
<text x="105.2" y="50.5">GPIO0_D5</text>
<text x="104.6" y="58.2">GPIO1_A0</text>
<text x="105.2" y="54.1">GPIO1_A1</text>
<text x="105.2" y="56">GPIO4_C0</text>
<text x="105.4" y="71.5">GPIO1_A4</text>
<text x="104.8" y="77.5">PWM12_M1</text>
<text x="105.4" y="75.4">GPIO4_D2</text>
<text x="106.2" y="73.6">GPIO1_B1</text>
<text x="102.3" y="81.4">I2C1_SCL_TP</text>
<text x="102.5" y="83.3">I2C1_SDA_TP</text>
<text x="253.9" y="83.1">USB3_HOST1_DP</text>
<text x="253.9" y="85">USB3_HOST1_DM</text>
<text x="253.9" y="88.9">USB3_HOST1_SSTXP</text>
<text x="253.9" y="90.8">USB3_HOST1_SSTXN</text>
<text x="253.9" y="94.7">USB3_HOST1_SSRXP</text>
<text x="253.9" y="96.6">USB3_HOST1_SSRXN</text>
<text x="254.2" y="100.5">USB2_HOST2_DP</text>
<text x="254.2" y="102.4">USB2_HOST2_DM</text>
<text x="254.4" y="106.3">USB2_HOST3_DP</text>
<text x="254.2" y="114">PWM2_MO</text>
<text x="254.2" y="112.1">PWM1_MO</text>
<text x="254.4" y="108.2">USB2_HOST3_DM</text>
<text x="254.2" y="117.9">PWM4</text>
<text x="254.2" y="119.8">PWM5</text>
<text x="254.2" y="115.9">PWM3_IR</text>
<text x="254.2" y="125.6">PWM0_M1</text>
<text x="254.2" y="121.7">PWM6</text>
<text x="254.2" y="123.6">PWM7_IR</text>
<text x="62.4" y="127.7">SARADC_VIN3</text>
<text x="101" y="131.5">SARADC_VIN5</text>
<text x="254.2" y="127.5">PWM0_MO</text>
<text x="254.4" y="131.5">GPIO3_A7</text>
<text x="254" y="133.3">USB3_OTG0_VBUSDET</text>
</g>
<g font-size="1.4">
<text x="30.9" y="1.4">5</text>
<text x="88.8" y="1.4">4</text>
<text x="146.7" y="1.4">3</text>
<text x="204.6" y="1.4">2</text>
<text x="262.6" y="1.4">1</text>
<text x=".5" y="26.1">D</text>
<text x="292" y="26.1">D</text>
<text x=".5" y="71.9">C</text>
<text x="292" y="71.9">C</text>
<text x=".5" y="117.8">B</text>
<text x="292" y="117.8">B</text>
<text x=".5" y="163.6">A</text>
<text x="292" y="163.6">A</text>
<text x="30.9" y="186.8">5</text>
<text x="88.8" y="186.8">4</text>
<text x="146.7" y="186.8">3</text>
<text x="204.6" y="186.8">2</text>
<text x="262.6" y="186.8">1</text>
</g>
</svg>
